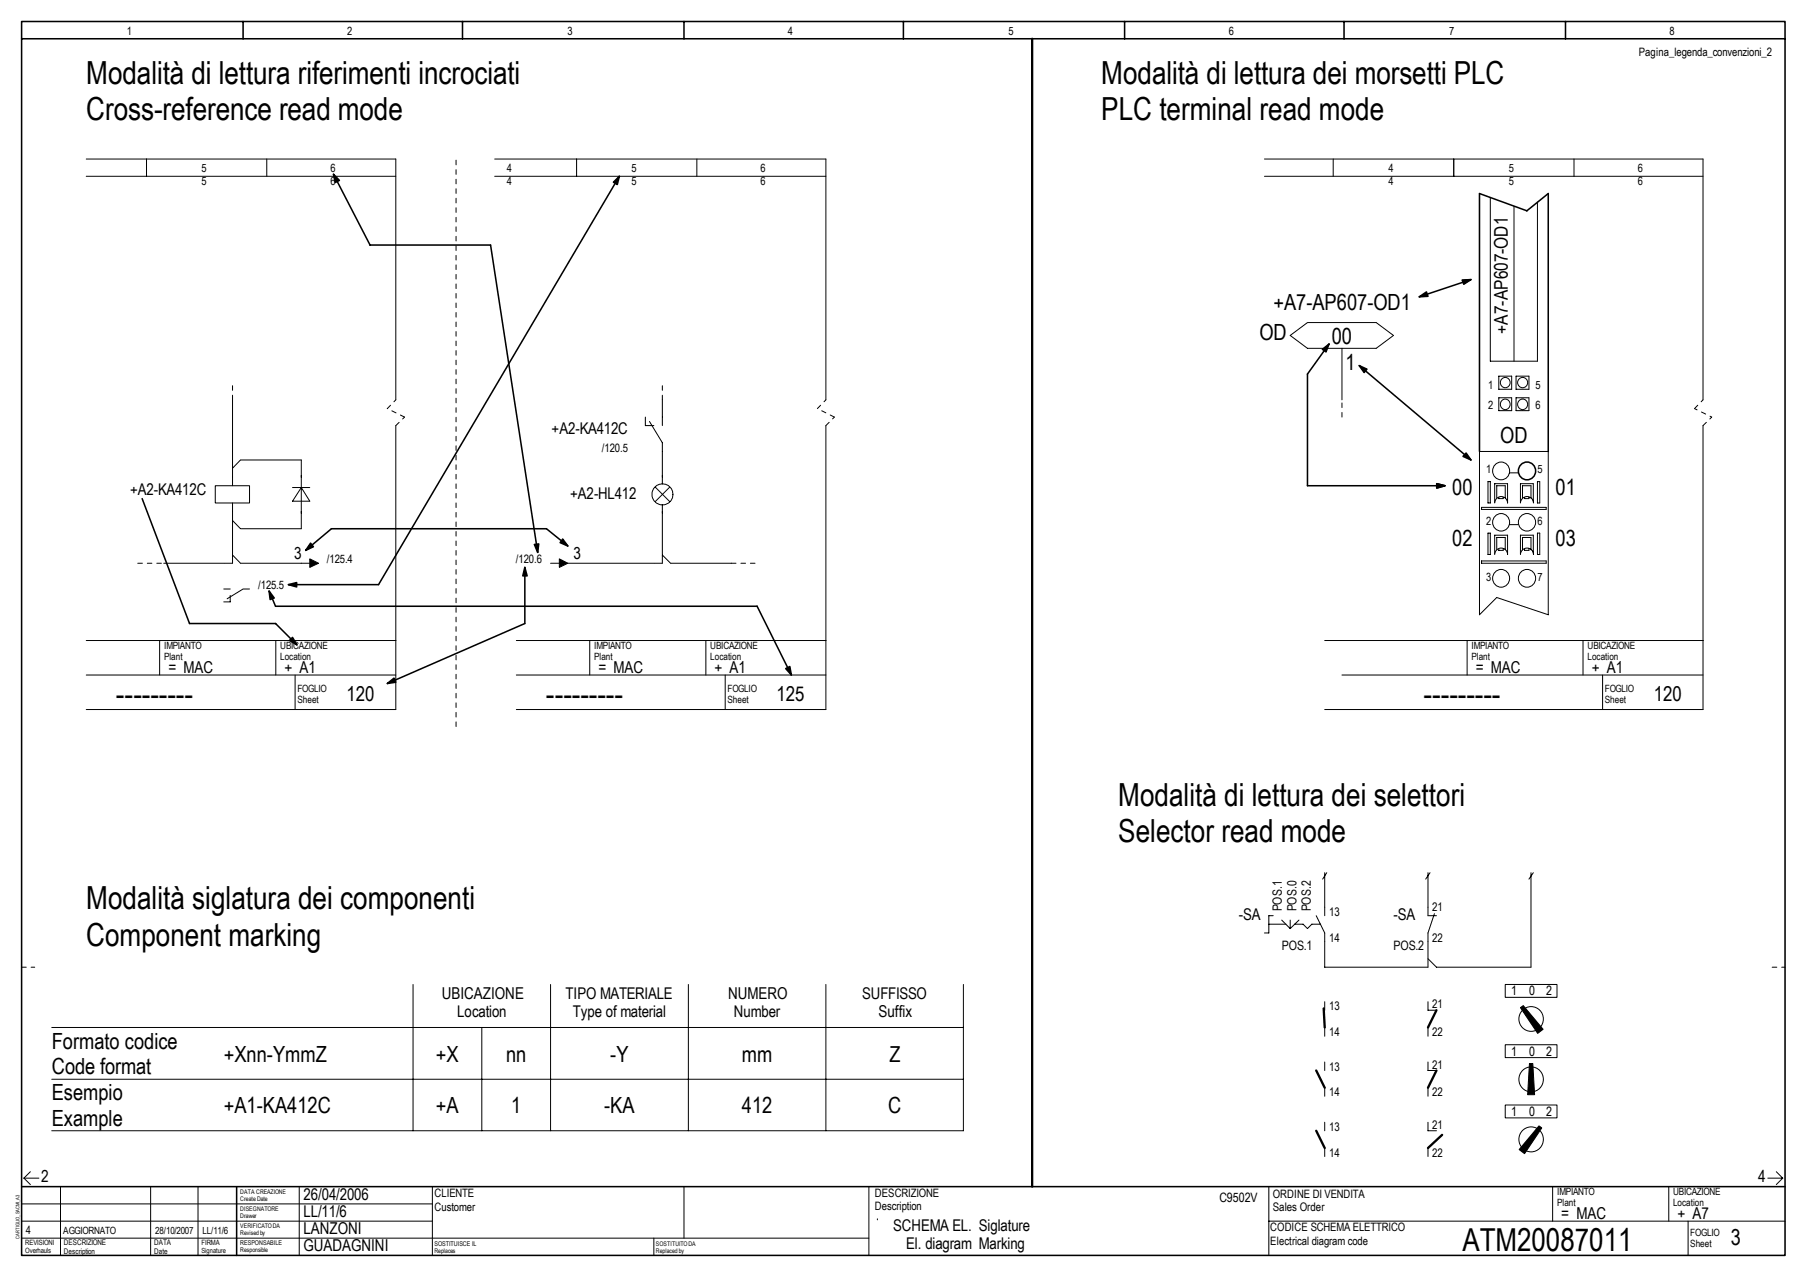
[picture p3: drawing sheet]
<svg xmlns="http://www.w3.org/2000/svg" width="297mm" height="210mm" viewBox="0 0 297 210" stroke-linecap="round" stroke-linejoin="round" font-family="sans-serif">
<path d="M3.6 3.5h289.8v202.9h-289.8zM3.6 6.4h289.8M40 3.5v2.9M76 3.5v2.9M112.4 3.5v2.9M148.5 3.5v2.9M184.9 3.5v2.9M220.9 3.5v2.9M257.3 3.5v2.9M3.6 195.1h289.8M38.9 195.1v11.3" fill="none" stroke="#000" stroke-width=".25"/>
<g fill="none" stroke="#000" stroke-width=".16">
<path d="M3.6 197.9h67.5M3.9 193.7l1.1 1M3.9 193.7h2.5M5 192.6l-1.1 1.1M9.9 195.1v11.3M24.8 195.1v11.3M32.6 195.1v11.3M49.2 195.1v11.3M71.1 195.1v11.3M112.4 195.1v8.4M290.6 193.7h2.4M292 192.6l1 1.1"/>
<path d="M293 193.7l-1 1M3.6 200.7h67.5M3.6 203.5h139.2M107.5 203.5v2.9"/>
</g>
<path d="M3.6 159h2.1M291.3 159h2.1" fill="none" stroke="#000" stroke-width=".16" stroke-dasharray=".8 .8"/>
<path d="M114.9 195.8h26.2v7h-26.2z" fill="#fff"/>
<g fill="none" stroke="#000" stroke-width=".16">
<path d="M14.2 26.1h50.9v39.6M14.2 29h50.9M24.1 26.1v2.9M43.9 26.1v2.9M81.3 26.1h54.5v39.6M81.3 29h54.5M94.8 26.1v2.9M114.6 26.1v2.9M207.9 26.1h72v39.6M207.9 29h72M219.2 26.1v2.9M239 26.1v2.9"/>
<path d="M245 32.5v26.9h7.7v-26.2M248.9 33.9v25.5M258.7 26.1v2.9M212.1 55.1l2.8-2.1h11.3l2.9 2.1-2.9 2.2h-11.3zM220.6 57.3v8.4M35.4 79.8h5.6v2.9h-5.6zM38.2 65.7v8.5M38.2 74.3v2.7l1.3-1.4M38.2 77v2.8M39.6 75.6h9.9v11.3h-9.9M65.1 70v46.6h-50.9M106.1 68.6v1.4h1.4"/>
<path d="M106.8 69.3l2.1 3.5v6.7M108.9 65.7v4.3M135.8 70v46.6h-50.9M243.2 74.2h11.3v26.8l-8.5-2.8-2.8 2.8zM244.6 79.2h.4v3.5h-.4zM246.4 61.8h2.1v2.2h-2.1zM246.4 65.4h2.1v2.1h-2.1zM248.2 77.7h1.4M249.2 61.8h2.1v2.2h-2.1zM249.2 65.4h2.1v2.1h-2.1zM252.7 79.2h.4v3.5h-.4zM279.9 70v46.6h-62.1"/>
<path d="M26.9 92.6h9.9M36.8 96.8h1M36.9 92.6h1.3v-1.4l1.3 1.4M37.8 97.9v1h-1M38.2 82.7v2.8M38.2 88.3v2.8M39.5 86.9l-1.3-1.3v2.7M39.6 92.6h12M41 96.8h-1l-2.7 1.6M48.1 80.1h2.8M49.5 80.1l1.4 2.3h-2.8zM90.5 92.6h2.1"/>
<path d="M93.3 92.6h14.2M107.6 92.6h1.3v-1.4l1.3 1.4M107.7 80.1l2.4 2.4M108.9 83v8.1M110.1 80.1l-2.4 2.4M110.3 92.6h9.9M243.5 92.2h10.7v.4h-10.7zM243.5 83.4h10.7v.3h-10.7zM244.6 87.6h.4v3.5h-.4zM245.7 82.6v-3.1h2.1v3.2a1.06 1.06 0 0 0-1-1.1 1.06 1.06 0 0 0-1.1 1.1M245.7 91.1v-3.1h2.1v3.1a1.06 1.06 0 0 0-1-1 1.06 1.06 0 0 0-1.1 1M246.4 81.7v.3h.7v-.3"/>
<path d="M246.4 90.3v.2h.7v-.2M247.4 81.8v-2h-1.4v2.1M247.4 90.3v-2h-1.4v2.1M248.2 86.2h1.4M249.9 82.7a1.08 1.08 0 0 1 1.1-1.1 1.08 1.08 0 0 1 1.1 1.1M249.9 91.1a1.08 1.08 0 0 1 1.1-1 1.08 1.08 0 0 1 1.1 1M249.9 82.6v-3.1h2.1v3.1M249.9 91.1v-3.1h2.1v3.1M250.3 81.9v-2.1h1.4v2.1M250.3 90.4v-2.1h1.4v2.1M250.6 81.7v.3h.7v-.3M250.6 90.3v.2h.7v-.2"/>
<path d="M252.7 87.6h.4v3.5h-.4zM14.2 105.3h50.9M14.2 111h50.9M26.2 105.3v5.7M45.3 105.3v5.7M48.5 111v5.6M84.9 105.3h50.9M84.9 111h50.9M96.9 105.3v5.7M116 105.3v5.7M119.2 111v5.6M217.8 105.3h62.1"/>
<path d="M220.6 111h59.3M241.2 105.3v5.7M260.2 105.3v5.7M263.4 111v5.6M208.6 151.9h2.8M209.3 150.5h-.7v2.9h-.7M210.7 151.2l1.4 1.4M212.1 151.2v1.4M212.8 151.9h1.4l.7 .7 .7-.7h1.4M213.5 151.2l-1.4 1.4M217.8 143.4v7.1M218.1 143.4l-.7 1.1"/>
<path d="M234.7 143.4v7.1h1.4M235.1 143.4l-.7 1.1M235.8 150.2l-1.1 3.2v5.6h-16.9v-5.6l-1.4-2.9M251.7 143.4v15.6h-15.6l-1.4-1.4M252 143.4l-.7 1.1M8.5 168.9h149.9M8.5 177.4h149.9M67.9 161.8v24.1M79.2 168.9v17M90.5 161.8v24.1M113.2 161.8v24.1M135.8 161.8v24.1"/>
<path d="M158.4 161.8v24.1h-149.9M217.8 164.7v1.4M217.8 168.9v1.4M217.8 174.6v1.4M217.8 178.8v1.4M234.7 164.7v1.4h1.4M234.7 168.9v1.4M234.7 174.6v1.4h1.4M234.7 178.8v1.4M247.4 161.8h8.5v2.1h-8.5zM247.4 171.7h8.5v2.1h-8.5zM142.8 195.1v11.3"/>
<path d="M208.6 195.1v11.3M217.8 184.5v1.4M217.8 188.7v1.4M234.7 184.5v1.4h1.4M234.7 188.7v1.4M247.4 181.6h8.5v2.1h-8.5zM255.2 195.1v5.6M274.3 195.1v5.6M144.2 200.3h.1M208.6 200.7h84.8M277.5 200.7v5.7"/>
<circle cx="246.7" cy="77.4" r="1.43"/>
<circle cx="247.4" cy="66.4" r=".83"/>
<circle cx="247.4" cy="62.9" r=".82"/>
<circle cx="250.3" cy="66.4" r=".84"/>
<circle cx="250.3" cy="62.9" r=".83"/>
<circle cx="108.9" cy="81.3" r="1.73"/>
<circle cx="246.7" cy="95" r="1.43"/>
<circle cx="246.7" cy="85.8" r="1.42"/>
<circle cx="251" cy="95" r="1.44"/>
<circle cx="251" cy="85.8" r="1.43"/>
<circle cx="251.7" cy="177.4" r="2.03"/>
<circle cx="251.7" cy="167.5" r="2.02"/>
<circle cx="251.7" cy="187.3" r="2.03"/>
</g>
<path d="M169.7 6.4v188.7M216.4 176l1.4 2.8M217.6 165.8l.2 3.1M236.1 166.1l-1.4 2.8M236.1 176l-1.4 2.8M216.4 185.9l1.4 2.8M237.1 186.5l-2.4 2.2" fill="none" stroke="#000" stroke-width=".38"/>
<g fill="none" stroke="#000" stroke-width=".16" stroke-dasharray=".8 .8">
<path d="M38.2 65.7v-2.8M63.7 67.2l1.4-1.5M65.1 70l1.4-1.4M66.5 68.6l-2.8-1.4M108.9 65.7v-2.8M134.4 67.2l1.4-1.5M135.8 70l1.4-1.4M137.2 68.6l-2.8-1.4M220.6 68.6v-2.9M278.6 67.2l1.3-1.5M279.9 70l1.5-1.4-2.8-1.4M22.6 92.6h4.3"/>
<path d="M120.2 92.6h4.3M75 119.4v-93.3"/>
</g>
<g fill="#000" stroke="#000" stroke-width=".16">
<path d="M240.4 46h1.4l-1.2 .7z" fill-rule="evenodd"/>
<path d="M50.9 91.9l1.5 .7-1.5 .7z" fill-rule="evenodd"/>
<path d="M91.9 91.9l1.4 .7-1.4 .7z" fill-rule="evenodd"/>
<path d="M249.9 165.6l.5-.3 3.3 3.9-.9 .7z" fill-rule="evenodd"/>
<path d="M251.4 174.8h.6l.3 5.1h-1.2z" fill-rule="evenodd"/>
<path d="M253 185.1l.4 .3-2.8 4.2-.9-.6z" fill-rule="evenodd"/>
</g>
<g fill="none" stroke="#000" stroke-width=".25">
<path d="M54.8 28.6l6 11.7h19.8l7.8 50.5M101.8 29l-39.6 67.1h-14.8M218.5 56.5l-3.6 5v18.3h22.6M241.8 46l-8.5 2.8M223.4 60.1l18.4 15.5M243.2 74.2v-42.4l7.8 2.8 3.5-2.8v42.4M23.4 82l7.8 20.5h14.1l3.5 3.5M44.2 97.2l1.1 2.5h79.2l5.6 11.3M86.3 93.3v9.2l-22.6 9.9M93.3 89.7l-3.5-2.8h-35.3l-4.3 3.6"/>
<circle cx="251" cy="77.4" r="1.44"/>
</g>
<g fill="#000" stroke="#000" stroke-width=".25">
<path d="M54.8 28.6l1 1.1-.7 .3z" fill-rule="evenodd"/>
<path d="M100.8 30l1-1-.3 1.3z" fill-rule="evenodd"/>
<path d="M217.4 57.4l1.1-.9-.5 1.3z" fill-rule="evenodd"/>
<path d="M233.3 48.8l1.2-.8 .2 .7z" fill-rule="evenodd"/>
<path d="M240.4 46h1.4l-1.2 .7z" fill-rule="evenodd"/>
<path d="M223.4 60.1l1.3 .6-.5 .5z" fill-rule="evenodd"/>
<path d="M236.2 79.5l1.3 .3-1.3 .4z" fill-rule="evenodd"/>
<path d="M236.2 79.5l1.3 .3-1.3 .4z" fill-rule="evenodd"/>
<path d="M241 74.5l.8 1.1-1.3-.6z" fill-rule="evenodd"/>
<path d="M44.2 97.2l.9 1.1-.7 .3z" fill-rule="evenodd"/>
<path d="M47.4 96.1l1.4-.3v.7z" fill-rule="evenodd"/>
<path d="M51.1 89.3l.4 .6-1.3 .6z" fill-rule="evenodd"/>
<path d="M86.3 93.3l.4 1.4h-.8z" fill-rule="evenodd"/>
<path d="M87.8 89.5l.8-.1-.2 1.4z" fill-rule="evenodd"/>
<path d="M92.5 88.6l.8 1.1-1.2-.5z" fill-rule="evenodd"/>
<path d="M47.6 105.3l.5-.5 .7 1.2z" fill-rule="evenodd"/>
<path d="M63.7 112.4l1.1-.9 .3 .6z" fill-rule="evenodd"/>
<path d="M129.2 109.9l.6-.3 .3 1.4z" fill-rule="evenodd"/>
</g>
<g font-size="5.2">
<text x="14.2" y="13.8">Modalità di lettura riferimenti incrociati</text>
<text x="181" y="13.8">Modalità di lettura dei morsetti PLC</text>
<text x="14.2" y="19.8">Cross-reference read mode</text>
<text x="181" y="19.8">PLC terminal read mode</text>
<text x="19" y="115.8">---------</text>
<text x="89.7" y="115.8">---------</text>
<text x="234" y="115.8">---------</text>
<text x="183.8" y="132.5">Modalità di lettura dei selettori</text>
<text x="183.8" y="138.5">Selector read mode</text>
<text x="14.2" y="149.4">Modalità siglatura dei componenti</text>
<text x="14.2" y="155.4">Component marking</text>
<text x="240.4" y="205.6">ATM20087011</text>
</g>
<g font-size="3.7">
<text x="209.3" y="50.9">+A7-AP607-OD1</text>
<text x="207" y="55.9">OD</text>
<text x="218.9" y="56.5">00</text>
<text x="246.6" y="72.8">OD</text>
<text x="238.7" y="81.3">00</text>
<text x="255.7" y="81.3">01</text>
<text x="238.7" y="89.8">02</text>
<text x="255.7" y="89.8">03</text>
<text x="8.5" y="172.4">Formato codice</text>
<text x="8.5" y="176.6">Code format</text>
<text x="36.8" y="174.5">+Xnn-YmmZ</text>
<text x="71.7" y="174.5">+X</text>
<text x="83.2" y="174.5">nn</text>
<text x="100.3" y="174.5">-Y</text>
<text x="122" y="174.5">mm</text>
<text x="8.5" y="180.9">Esempio</text>
<text x="8.5" y="185.1">Example</text>
<text x="36.8" y="182.9">+A1-KA412C</text>
<text x="71.7" y="182.9">+A</text>
<text x="99.3" y="182.9">-KA</text>
<text x="122" y="182.9">412</text>
<text x="146" y="182.9">C</text>
</g>
<g font-size="3.6">
<text x="221.2" y="60.8">1</text>
<text x="146.2" y="174.5">Z</text>
<text x="84" y="182.9">1</text>
<text x="284.5" y="204.6">3</text>
</g>
<g font-size="3.4">
<text x="56.9" y="115.2">120</text>
<text x="127.6" y="115.2">125</text>
<text x="271.8" y="115.2">120</text>
</g>
<text font-size="3.1" x="247.9" y="54.9" transform="rotate(-90 247.9 54.9)">+A7-AP607-OD1</text>
<g font-size="2.7">
<text x="90.7" y="71.4">+A2-KA412C</text>
<text x="21.4" y="81.3">+A2-KA412C</text>
<text x="93.7" y="82">+A2-HL412</text>
<text x="48.3" y="91.9">3</text>
<text x="94.3" y="91.9">3</text>
<text x="27.7" y="110.6">= MAC</text>
<text x="46.8" y="110.6">+ A1</text>
<text x="98.4" y="110.6">= MAC</text>
<text x="117.5" y="110.6">+ A1</text>
<text x="242.6" y="110.6">= MAC</text>
<text x="261.7" y="110.6">+ A1</text>
<text x="203.6" y="151.3">-SA</text>
<text x="229.1" y="151.3">-SA</text>
<text x="72.6" y="164.1">UBICAZIONE</text>
<text x="75.1" y="167.1">Location</text>
<text x="93" y="164.1">TIPO MATERIALE</text>
<text x="94.1" y="167.1">Type of material</text>
<text x="119.7" y="164.1">NUMERO</text>
<text x="120.6" y="167.1">Number</text>
<text x="141.7" y="164.1">SUFFISSO</text>
<text x="144.4" y="167.1">Suffix</text>
<text x="6.8" y="194.3">2</text>
<text x="49.9" y="197.2">26/04/2006</text>
<text x="289" y="194.3">4</text>
<text x="49.9" y="202.8">LANZONI</text>
<text x="49.9" y="200">LL/11/6</text>
<text x="146.8" y="202.3">SCHEMA EL. Siglature</text>
<text x="256.6" y="200.3">= MAC</text>
<text x="275.7" y="200.3">+ A7</text>
<text x="49.9" y="205.6">GUADAGNINI</text>
<text x="148.9" y="205.3">El. diagram Marking</text>
</g>
<g font-size="2.1">
<text x="210.7" y="149.8" transform="rotate(-90 210.7 149.8)">POS.1</text>
<text x="213.1" y="149.8" transform="rotate(-90 213.1 149.8)">POS.0</text>
<text x="215.5" y="149.8" transform="rotate(-90 215.5 149.8)">POS.2</text>
<text x="210.7" y="156.2">POS.1</text>
<text x="229.1" y="156.2">POS.2</text>
<text x="248.4" y="163.6">1</text>
<text x="251.4" y="163.6">0</text>
<text x="254.1" y="163.6">2</text>
<text x="248.4" y="173.5">1</text>
<text x="251.4" y="173.5">0</text>
<text x="254.1" y="173.5">2</text>
<text x="248.4" y="183.4">1</text>
<text x="251.4" y="183.4">0</text>
<text x="254.1" y="183.4">2</text>
<text x="200.5" y="197.5">C9502V</text>
</g>
<g font-size="1.9">
<text x="20.8" y="5.7">1</text>
<text x="57.1" y="5.7">2</text>
<text x="93.3" y="5.7">3</text>
<text x="129.5" y="5.7">4</text>
<text x="165.8" y="5.7">5</text>
<text x="202" y="5.7">6</text>
<text x="238.2" y="5.7">7</text>
<text x="274.4" y="5.7">8</text>
<text x="269.4" y="9.2">Pagina_legenda_convenzioni_2</text>
<text x="33.1" y="28.3">5</text>
<text x="54.3" y="28.3">6</text>
<text x="83.3" y="28.3">4</text>
<text x="103.8" y="28.3">5</text>
<text x="125" y="28.3">6</text>
<text x="228.2" y="28.3">4</text>
<text x="248" y="28.3">5</text>
<text x="269.2" y="28.3">6</text>
<text x="33.1" y="30.4">5</text>
<text x="54.3" y="30.4">6</text>
<text x="83.3" y="30.4">4</text>
<text x="103.8" y="30.4">5</text>
<text x="125" y="30.4">6</text>
<text x="228.2" y="30.4">4</text>
<text x="248" y="30.4">5</text>
<text x="269.2" y="30.4">6</text>
<text x="244.6" y="64">1</text>
<text x="252.4" y="64">5</text>
<text x="244.6" y="67.2">2</text>
<text x="252.4" y="67.2">6</text>
<text x="98.9" y="74.2">/120.5</text>
<text x="244.3" y="77.7">1</text>
<text x="252.7" y="77.7">5</text>
<text x="244.3" y="86.3">2</text>
<text x="252.7" y="86.3">6</text>
<text x="53.7" y="92.6">/125.4</text>
<text x="84.8" y="92.6">/120.6</text>
<text x="244.3" y="95.4">3</text>
<text x="252.7" y="95.4">7</text>
<text x="42.4" y="96.8">/125.5</text>
<text x="235.4" y="149.8">21</text>
<text x="218.5" y="150.5">13</text>
<text x="218.5" y="154.8">14</text>
<text x="235.4" y="154.8">22</text>
<text x="218.5" y="166.1">13</text>
<text x="235.4" y="165.7">21</text>
<text x="218.5" y="170.3">14</text>
<text x="235.4" y="170.3">22</text>
<text x="218.5" y="176">13</text>
<text x="235.4" y="175.6">21</text>
<text x="218.5" y="180.2">14</text>
<text x="218.5" y="185.9">13</text>
<text x="235.4" y="180.2">22</text>
<text x="235.4" y="185.5">21</text>
<text x="218.5" y="190.1">14</text>
<text x="235.4" y="190.1">22</text>
<text x="71.4" y="196.8">CLIENTE</text>
<text x="143.8" y="196.8">DESCRIZIONE</text>
<text x="209.2" y="196.9">ORDINE DI VENDITA</text>
<text x="4.3" y="202.8">4</text>
<text x="71.4" y="199">Customer</text>
<text x="143.8" y="198.9">Description</text>
<text x="208.8" y="202.4">CODICE SCHEMA ELETTRICO</text>
<text x="209.2" y="199">Sales Order</text>
<text x="208.8" y="204.6">Electrical diagram code</text>
</g>
<g font-size="1.6">
<text x="27" y="106.7">IMPIANTO</text>
<text x="46.1" y="106.7">UBICAZIONE</text>
<text x="97.7" y="106.7">IMPIANTO</text>
<text x="116.8" y="106.7">UBICAZIONE</text>
<text x="241.9" y="106.7">IMPIANTO</text>
<text x="261" y="106.7">UBICAZIONE</text>
<text x="27" y="108.5">Plant</text>
<text x="46.1" y="108.5">Location</text>
<text x="48.9" y="113.8">FOGLIO</text>
<text x="97.7" y="108.5">Plant</text>
<text x="116.8" y="108.5">Location</text>
<text x="119.6" y="113.8">FOGLIO</text>
<text x="241.9" y="108.5">Plant</text>
<text x="261" y="108.5">Location</text>
<text x="263.8" y="113.8">FOGLIO</text>
<text x="48.9" y="115.6">Sheet</text>
<text x="119.6" y="115.6">Sheet</text>
<text x="263.8" y="115.6">Sheet</text>
<text x="256" y="196.5">IMPIANTO</text>
<text x="275" y="196.5">UBICAZIONE</text>
<text x="10.4" y="202.8">AGGIORNATO</text>
<text x="25.5" y="202.8">28/10/2007</text>
<text x="33.3" y="202.8">LL/11/6</text>
<text x="256" y="198.3">Plant</text>
<text x="275" y="198.3">Location</text>
<text x="277.9" y="203.2">FOGLIO</text>
<text x="277.9" y="205">Sheet</text>
</g>
<g font-size="1.3">
<text x="10.5" y="204.7">DESCRIZIONE</text>
<text x="10.5" y="206.1">Description</text>
<text x="25.4" y="204.7">DATA</text>
<text x="25.4" y="206.1">Date</text>
</g>
<g font-size="1.2">
<text x="4.1" y="204.7">REVISIONI</text>
<text x="4.1" y="206">Overhauls</text>
<text x="33.1" y="204.7">FIRMA</text>
<text x="33.1" y="206">Signature</text>
</g>
<g font-size="1.1">
<text x="39.5" y="204.7">RESPONSABILE</text>
<text x="71.4" y="204.7">SOSTITUISCE IL</text>
</g>
<g font-size="1">
<text x="39.5" y="196.2">DATA CREAZIONE</text>
<text x="39.5" y="197.4">Create Date</text>
<text x="39.5" y="199">DISEGNATORE</text>
<text x="39.5" y="200.2">Drawer</text>
<text x="39.5" y="201.8">VERIFICATO DA</text>
<text x="39.5" y="203.1">Revised by</text>
<text x="39.5" y="205.8">Responsible</text>
<text x="71.4" y="205.9">Replaces</text>
<text x="107.8" y="204.7">SOSTITUITO DA</text>
<text x="107.8" y="205.9">Replaced by</text>
</g>
<text font-size=".8" x="3.2" y="203.6" transform="rotate(-90 3.2 203.6)">CARTIGLIO_SACMI_A3</text>
</svg>
